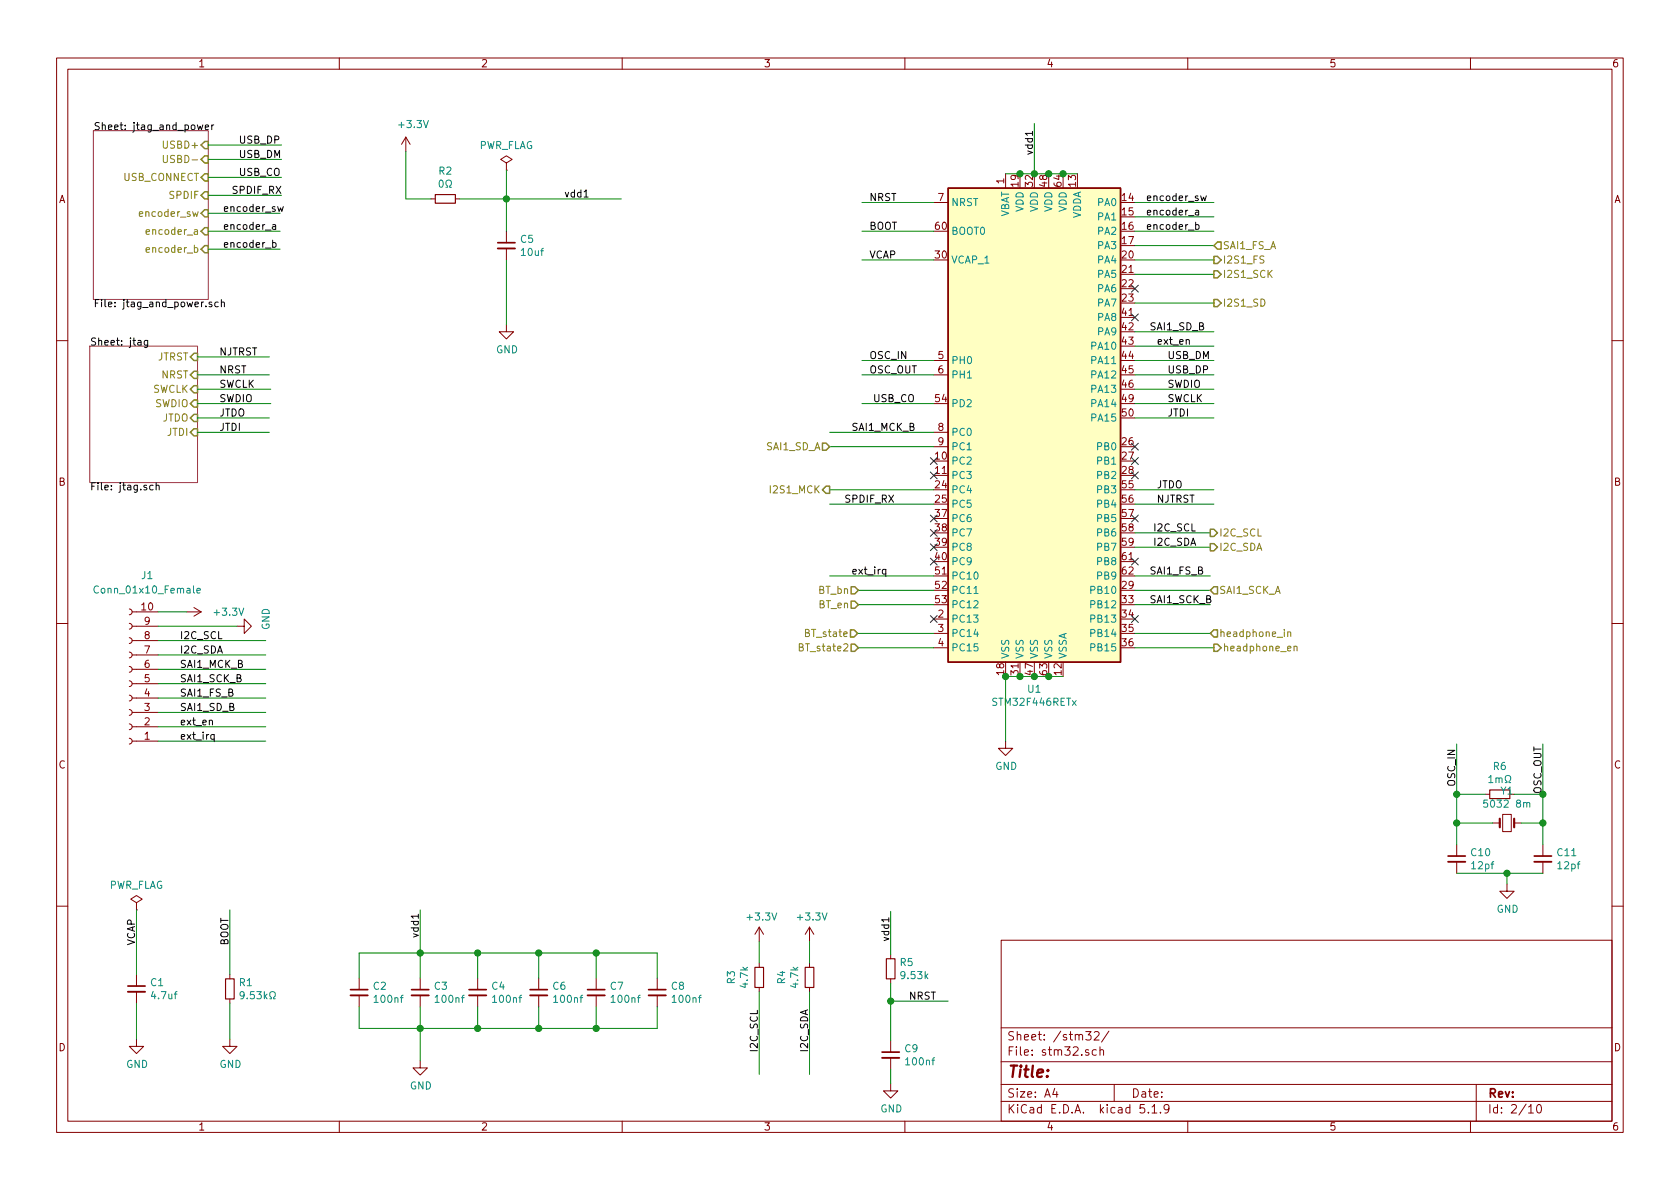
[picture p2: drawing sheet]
<svg xmlns="http://www.w3.org/2000/svg" width="297mm" height="210mm" viewBox="0 0 297 210" stroke-linecap="round" stroke-linejoin="round" font-family="sans-serif">
<g fill="none" stroke="#840000" stroke-width=".18">
<path d="M10 10.3h277v189.9h-277zM12 12.2h273v186.1h-273zM60 10.3v1.9M110 10.3v1.9M160 10.3v1.9M210 10.3v1.9M260 10.3v1.9M71.8 24.3l-.8 1.2M71.8 24.3v2.5M71.8 24.3l.7 1.2M76.2 35.2h.8M80.5 35.2h.8"/>
<path d="M89.5 28.8l1.1-.6-1.1-.6-1 .6 1 .6v1.3M89.5 30.1h.1M165.1 35.8h2.5M177.8 30.7v2.6M89.5 57.4v1.3h1.3l-1.3 1.2-1.2-1.2h1.2M89.5 40.9v2M89.5 43.9v2.1M10 60.2h2M165.1 76.4h2.5M165.1 79h2.5M165.1 63.7h2.5M165.1 66.3h2.5"/>
<path d="M285 60.2h2M10 110.3h2M22.9 107.7l.3 .1 .2 .3-.2 .4-.3 .2M22.9 110.2l.3 .2 .2 .2-.2 .5-.3 .1M22.9 112.8l.3 .1 .2 .3-.2 .4-.3 .2M22.9 115.3l.3 .1 .2 .3-.2 .4-.3 .2M22.9 117.9l.3 .1 .2 .3-.2 .4-.3 .2M23.4 108.2h4.5M23.4 110.7h4.5M23.4 113.3h4.5M23.4 115.8h4.5M23.4 118.4h4.5"/>
<path d="M33 108.2h2.6M34.3 107.4l1.3 .8M35.6 108.2l-1.3 .8M41.9 110.7h1.3v-1.2l1.2 1.2-1.2 1.3v-1.3M165.1 109.5h2.5M165.1 112h2.5M165.1 114.5h2.5M285 110.3h2M22.9 120.4l.3 .1 .2 .3-.2 .4-.3 .2M22.9 122.9l.3 .2 .2 .2-.2 .5-.3 .1M22.9 125.5l.3 .1 .2 .3-.2 .4-.3 .2M22.9 128l.3 .1 .2 .3-.2 .4-.3 .2"/>
<path d="M22.9 130.6l.3 .1 .2 .3-.2 .4-.3 .2M23.4 120.9h4.5M23.4 123.4h4.5M23.4 126h4.5M23.4 128.5h4.5M23.4 131.1h4.5M177.8 131.1v1.2h1.3l-1.3 1.3-1.3-1.3h1.3M24.1 159.6l1-.6-1-.6-1 .6 1 .6v1.3M257.6 149.3v2.1M257.6 152.4v2M262.6 140.5h.8M263.9 145.5h1.3"/>
<path d="M265.7 144h1.5v3.1h-1.5zM266.4 156.3v1.3h1.3l-1.3 1.3-1.2-1.3h1.2M267.7 145.5h1.3M272.8 149.3v2.1M272.8 152.4v2M10 160.2h2M24.1 160.9h.1M24.1 172.3v2.1M24.1 175.4v2M40.6 172.3v.8M40.6 176.7v.7M63.5 173v2"/>
<path d="M63.5 176v2M74.3 173v2M74.3 176v2M84.5 173v2M84.5 176v2M95.2 173v2M95.2 176v2M105.4 173v2M105.4 176v2M116.2 173v2M116.2 176v2M134.2 164v2.5"/>
<path d="M134.2 170.3v.8M134.2 174.6v.8M134.2 164l-.7 1.2M134.2 164l.8 1.2M143.1 164v2.5M143.1 170.3v.8M143.1 174.6v.8M143.1 164l-.7 1.2M143.1 164l.8 1.2M157.5 168.8v.7M157.5 173.1v.8M177 166.3h108v32h-108z"/>
<path d="M285 160.2h2M24.1 183.8v1.2h1.3l-1.3 1.3-1.2-1.3h1.2M40.6 183.8v1.2h1.3l-1.3 1.3-1.2-1.3h1.2M60 198.3v1.9M74.3 187.6v1.2h1.3l-1.3 1.3-1.3-1.3h1.3M110 198.3v1.9M157.5 191.6v1.3h1.2l-1.2 1.3-1.3-1.3h1.3M157.5 184v2M157.5 187.1v2M160 198.3v1.9M177 194.8h108M177 191.8h108"/>
<path d="M177 187.8h108M177 181.8h108M186.5 192.5l-.4 1h1M186.8 193v1M192 182.4h.9l-.5 .6 .4 .1v.7l-.2 .1-.6-.1M193.5 182.6l.2-.2h.4l.2 .4-.9 1.1h.9M193.8 185.7l-.4-.1-.3 .3 .1 .6 .2 .1 .4-.1M194.5 185.7l.2-.1 .3 .1 .1 .9M194.5 185.1v1.5M196.1 182.3l-1.3 2M197 191.8v3M202.3 195.3h-.7l-.1 .7 .3-.1 .5 .1 .1 .2-.1 .5-.2 .1-.6-.1"/>
<path d="M203 196.7v.1M203.7 195.8l.4-.5v1.5M203.7 196.8h.8M205.2 196.7v.1M206.7 196l-.1 .2a.48 .48 0 0 1-.7-.1v-.6a.48 .48 0 0 1 .7-.1v.1a1.19 1.19 0 0 1-.2 1.2l-.4 .1M210 198.3v1.9M260 198.3v1.9M261 191.8v6.5M270.3 195.8l.4-.5v1.5M270.3 196.8h.8M271.8 195.5l.4-.2a.94 .94 0 0 1 0 1.5 .79 .79 0 0 1-.4-1.3z"/>
</g>
<path d="M16.5 23.1h20.3v29.9h-20.3zM15.9 61.2h19v24.1h-19z" fill="none" stroke="#840084" stroke-width=".18"/>
<g fill="none" stroke="#000" stroke-width=".18">
<path d="M34.9 22.1l.2 .8 .3-.6 .2 .6 .3-.8M36.3 22.5l.6-.1-.1-.3h-.3l-.2 .2v.6h.5M37.4 22.1v.8M37.8 22.1l-.4 .2M48.2 39.8h.5v.8M49.1 36.5l.3 .9 .2-.6 .2 .6 .3-.9M103.3 34.8h.7M182.5 23.2v.7M211.4 39.8l.4-.1 .2 .2-.1 .6h-.5M211.4 37.2h.5v.8M211.9 37.5h-.4l-.2 .2 .1 .3h.5M212.3 34.6l.2 .9 .3-.6 .2 .6 .3-.9"/>
<path d="M37.4 53.5l-.3-.1-.1 .2v.2l.4 .1v.3h-.4M38.6 53.5l-.4-.1-.2 .2 .1 .6h.5M39.1 53.5l.2-.1 .3 .1 .1 .7M39.1 53v1.2M48.2 42.9h.4l.2 .2-.1 .6h-.5M48.7 40l-.4 .1-.2 .2 .1 .2h.5M24.4 60.2h.5v.8M24.9 60.5h-.4l-.2 .2 .1 .3h.5M26.1 60.2v1l-.2 .3-.3-.1M26.1 60.2h-.4l-.2 .2 .1 .6h.5M209.7 60.2l.2-.2 .3 .1 .1 .8M27.1 85.8h-.4l-.2 .2 .1 .6h.5"/>
<path d="M27.6 85.9l.2-.1h.3v.8M27.6 85.4v1.2M156.6 100.7h-.4l-.2 .2 .1 .6h.5M156.6 100.7v1.2M37 127.5l.2-.2 .3 .1 .1 .8M37.9 129.9h-.4l-.2 .2 .1 .6h.5M37.9 129.9v1.3M74 161.7v.7M157.1 162.3v.7"/>
</g>
<g fill="none" stroke="#848400" stroke-width=".25">
<path d="M35.6 25.6l.6-.6h.6v1.3h-.6zM35.6 28.2l.6-.6h.6v1.2h-.6zM35.6 31.4l.6-.7h.6v1.3h-.6zM36.2 33.9h.6v1.3h-.6l-.6-.7zM36.2 37.1h.6v1.2h-.6l-.6-.6zM35.6 40.9l.6-.6h.6v1.2h-.6zM35.6 44.1l.6-.7h.6v1.3h-.6zM214.6 45.3h.7l.6 .7-.6 .6h-.7zM214.6 53h.7l.6 .6-.6 .6h-.7zM214.6 47.9h.7l.6 .6-.6 .6h-.7zM215.3 42.8h.6v1.3h-.6l-.7-.7zM33.7 63.1l.6-.6h.6v1.2h-.6z"/>
<path d="M33.7 66.3l.6-.6h.6v1.2h-.6zM33.7 68.8l.6-.6h.6v1.3h-.6zM33.7 71.4l.6-.7h.6v1.3h-.6zM33.7 73.9l.6-.6h.6v1.2h-.6zM33.7 76.4l.6-.6h.6v1.3h-.6zM145.4 78.4h.6l.7 .6-.7 .6h-.6zM146 86h.7v1.2h-.7l-.6-.6zM214 96.1h.6l.7 .7-.7 .6h-.6zM214 93.6h.6l.7 .6-.7 .7h-.6zM150.4 111.4h.6l.6 .6-.6 .6h-.6zM150.5 113.9h.6l.7 .6-.7 .7h-.6zM150.5 103.8h.6l.7 .6-.7 .6h-.6z"/>
<path d="M150.5 106.3h.6l.7 .6-.7 .7h-.6zM214.6 113.9h.7l.6 .6-.6 .7h-.7zM214.6 103.8h.7v1.2h-.7l-.6-.6zM214.6 111.4h.7v1.2h-.7l-.6-.6z"/>
</g>
<path d="M28.9 27.5v1l.2 .2h.3l.2-.2v-1M25.8 41l.6-.1v-.2l-.4-.1-.2 .2 .1 .6h.5M227.7 111.9l.2-.2 .3 .1v.8M227.7 111.7v.9M228.8 114.4l.2-.1h.3v.8M228.8 114.3v.8" fill="none" stroke="#848400" stroke-width=".18"/>
<path d="M88 43.9h3.1M256 152.4h3.1M271.3 152.4h3M22.6 175.4h3.1M62 176h3M72.8 176h3M82.9 176h3.1M93.7 176h3.1M103.9 176h3M114.7 176h3M156 187.1h3" fill="none" stroke="#840000" stroke-width=".33"/>
<path d="M88 42.9h3.1M256 151.4h3.1M271.3 151.4h3M22.6 174.4h3.1M62 175h3M72.8 175h3M82.9 175h3.1M93.7 175h3.1M103.9 175h3M114.7 175h3M156 186h3" fill="none" stroke="#840000" stroke-width=".3"/>
<path d="M77 34.4h3.5v1.5h-3.5zM263.4 139.7h3.6v1.5h-3.6zM39.9 173.1h1.5v3.6h-1.5zM133.5 171.1h1.5v3.5h-1.5zM142.4 171.1h1.5v3.5h-1.5zM156.7 169.5h1.5v3.6h-1.5z" fill="none" stroke="#840000" stroke-width=".2"/>
<path d="M77.7 32l.3-.2a.69 .69 0 0 1 .4 .7 .69 .69 0 0 1-.4 .6l-.3-.1-.1-.4zM78.8 33.1h.3v-.2a.55 .55 0 0 1-.2-.8 .55 .55 0 0 1 .9-.1v.2a.53 .53 0 0 1-.3 .7v.2h.3M17.4 103.7a.6 .6 0 0 0-.8 .5 .6 .6 0 0 0 .6 .7l.2-.2M34.8 104.4l.6-.1v-.2l-.4-.1-.2 .2 .1 .6h.5M172.2 104.9h.7M263.2 137.5l.4-.4v1.3M263.2 138.4h.8M266.1 138.4h.3v-.2a.54 .54 0 0 1-.2-.8 .54 .54 0 0 1 .7-.2 .59 .59 0 0 1-.1 1v.2h.3M263 141.5h-.6l-.1 .6 .2-.1 .5 .1v.5l-.2 .1-.5-.1M270 142.1l.1-.2 .3 .1 .1 .7M43.2 175.9l-.3 .2h-.2l-.3-.2 .1-.4 .2-.1h.2l.3 .2a.97 .97 0 0 1-.3 1h-.3M47.7 176.6h.3v-.2a.54 .54 0 0 1-.3-.7 .54 .54 0 0 1 .8-.3 .59 .59 0 0 1-.1 1v.2h.3" fill="none" stroke="#008484" stroke-width=".18"/>
<path d="M265.2 144.8v1.5M267.7 144.8v1.5" fill="none" stroke="#840000" stroke-width=".38"/>
<path d="M167.6 33.3h30.5v83.8h-30.5z" fill="#ffffc2" stroke="#ffffc2" stroke-width=".18"/>
<path d="M167.6 33.3h30.5v83.8h-30.5z" fill="none" stroke="#840000" stroke-width=".25"/>
<g fill="none" stroke="#008400" stroke-width=".18">
<path d="M36.8 34.5h13M36.8 25.6h13M36.8 28.2h13M36.8 31.4h13M36.8 37.7h12.7M71.8 26.8v8.4h4.4M81.3 35.2h28.6M89.5 30.1v10.8M152.4 35.8h12.7M177.8 30.7h12.7M182.9 21.8v8.9M200.7 35.8h13.9"/>
<path d="M200.7 38.3h13.9M36.8 40.9h12.7M36.8 44.1h12.7M89.5 46v11.4M152.4 40.9h12.7M152.4 46h12.7M200.7 40.9h13.9M200.7 46h13.9M200.7 43.4h13.9M200.7 48.5h13.9M200.7 53.6h13.9M200.7 58.7h13.9"/>
<path d="M34.9 68.8h13M34.9 71.4h13M34.9 76.4h12.7M34.9 73.9h12.7M34.9 63.1h12.7M34.9 66.3h12.7M146.7 76.4h18.4M146.7 79h18.4M152.4 71.4h12.7M152.4 66.3h12.7M152.4 63.7h12.7M200.7 68.8h13.9"/>
<path d="M200.7 71.4h13.9M200.7 73.9h13.9M200.7 66.3h13.9M200.7 61.2h13.9M200.7 63.7h13.9M146.7 86.6h18.4M146.7 89.1h18.4M200.7 86.6h13.9M200.7 89.1h13.9M200.7 94.2h13.3M200.7 96.8h13.3M27.9 108.2h5.1"/>
<path d="M27.9 113.3h19.1M27.9 110.7h14M27.9 115.8h19.1M27.9 118.4h19.1M146.7 101.8h18.4M151.6 112h13.5M151.8 114.5h13.3M151.8 106.9h13.3M151.8 104.4h13.3M188 119.6h-10.2v11.5M200.7 114.5h13.9M200.7 112h13.3"/>
<path d="M200.7 101.8h13.3M200.7 106.9h13.3M200.7 104.4h13.3M27.9 126h19.1M27.9 120.9h19.1M27.9 123.4h19.1M27.9 128.5h19.1M27.9 131.1h19.1M257.6 131.6v17.7M272.8 131.6v17.7M257.6 140.5h5M257.6 154.4h15.2"/>
<path d="M257.6 145.5h6.3M266.4 154.4v1.9M267.7 140.5h5.1M269 145.5h3.8M24.1 160.9v11.4M24.1 177.4v6.4M40.6 160.9v11.4M40.6 177.4v6.4M63.5 173v-4.5h52.7v4.5M63.5 178v3.9h52.7v-3.9M74.3 160.9v12.1M74.3 178v9.6"/>
<path d="M84.5 168.5v4.5M84.5 178v3.9M95.2 168.5v4.5M95.2 178v3.9M105.4 168.5v4.5M105.4 178v3.9M134.2 166.5v3.8M134.2 175.4v14.6M143.1 166.5v3.8M143.1 175.4v14.6M157.5 177h10.1M157.5 161.2v7.6"/>
<path d="M157.5 173.9v10.1M157.5 189.1v2.5"/>
</g>
<g fill="#008400" stroke="#008400" stroke-width=".25">
<circle cx="180.3" cy="30.7" r=".51"/>
<circle cx="185.4" cy="30.7" r=".51"/>
<circle cx="182.9" cy="119.6" r=".51"/>
<circle cx="180.3" cy="119.6" r=".51"/>
<circle cx="74.3" cy="181.9" r=".51"/>
<circle cx="182.9" cy="30.7" r=".51"/>
<circle cx="89.5" cy="35.2" r=".51"/>
<circle cx="185.4" cy="119.6" r=".51"/>
<circle cx="84.5" cy="168.5" r=".51"/>
<circle cx="84.5" cy="181.9" r=".51"/>
<circle cx="95.3" cy="181.9" r=".51"/>
<circle cx="257.6" cy="140.5" r=".51"/>
<circle cx="177.8" cy="119.6" r=".51"/>
<circle cx="105.4" cy="168.5" r=".51"/>
<circle cx="257.6" cy="145.5" r=".51"/>
<circle cx="272.8" cy="145.5" r=".51"/>
<circle cx="105.4" cy="181.9" r=".51"/>
<circle cx="266.4" cy="154.4" r=".51"/>
<circle cx="188" cy="30.7" r=".51"/>
<circle cx="157.5" cy="177" r=".51"/>
<circle cx="74.3" cy="168.5" r=".51"/>
<circle cx="95.3" cy="168.5" r=".51"/>
</g>
<g fill="none" stroke="#000084" stroke-width=".18">
<path d="M200.1 50.4l1.2 1.3M200.1 55.5l1.2 1.2M201.3 55.5l-1.2 1.2M201.3 50.4l-1.2 1.3M200.1 78.4l1.2 1.2M201.3 78.4l-1.2 1.2M164.5 93.6l1.2 1.2M164.5 80.9l1.2 1.2M164.5 91.1l1.2 1.2M164.5 96.2l1.2 1.2M164.5 98.7l1.2 1.2M164.5 83.5l1.2 1.2"/>
<path d="M165.7 93.6l-1.2 1.2M165.7 80.9l-1.2 1.2M165.7 91.1l-1.2 1.2M165.7 96.2l-1.2 1.2M165.7 98.7l-1.2 1.2M165.7 83.5l-1.2 1.2M200.1 98.7l1.2 1.2M200.1 91.1l1.2 1.2M200.1 83.5l1.2 1.2M200.1 80.9l1.2 1.2M201.3 98.7l-1.2 1.2M201.3 91.1l-1.2 1.2"/>
<path d="M201.3 83.5l-1.2 1.2M201.3 80.9l-1.2 1.2M164.5 108.9l1.2 1.2M165.7 108.9l-1.2 1.2M200.1 108.9l1.2 1.2M201.3 108.9l-1.2 1.2"/>
</g>
<text font-size="2.8" fill="#840000" x="178" y="190.5">Title:</text>
<g font-size="2.1" fill="#840000">
<text x="178" y="184">Sheet: /stm32/</text>
<text x="178" y="186.7">File: stm32.sch</text>
<text x="178" y="196.9">KiCad E.D.A. kicad 5.1.9</text>
<text x="178" y="194.1">Size: A4</text>
<text x="200" y="194.1">Date:</text>
<text x="263" y="194.1">Rev:</text>
<text x="263" y="196.9">Id: 2/10</text>
</g>
<g font-size="1.8" fill="#840000">
<text x="35" y="11.9">1</text>
<text x="85" y="11.9">2</text>
<text x="135" y="11.9">3</text>
<text x="185" y="11.9">4</text>
<text x="235" y="11.9">5</text>
<text x="285" y="11.9">6</text>
<text x="10.4" y="35.9">A</text>
<text x="165.9" y="35.6">7</text>
<text x="177.5" y="32.5" transform="rotate(-90 177.5 32.5)">1</text>
<text x="180.1" y="33" transform="rotate(-90 180.1 33)">19</text>
<text x="182.6" y="33" transform="rotate(-90 182.6 33)">32</text>
<text x="185.2" y="33" transform="rotate(-90 185.2 33)">48</text>
<text x="187.7" y="33" transform="rotate(-90 187.7 33)">64</text>
<text x="190.2" y="33" transform="rotate(-90 190.2 33)">13</text>
<text x="198.4" y="35.6">14</text>
<text x="285.4" y="35.9">A</text>
<text x="165.4" y="40.6">60</text>
<text x="198.4" y="38.1">15</text>
<text x="198.4" y="40.6">16</text>
<text x="165.4" y="45.7">30</text>
<text x="198.4" y="43.2">17</text>
<text x="198.4" y="45.7">20</text>
<text x="198.4" y="48.3">21</text>
<text x="198.4" y="50.8">22</text>
<text x="198.4" y="53.3">23</text>
<text x="198.4" y="55.9">41</text>
<text x="198.4" y="58.4">42</text>
<text x="165.9" y="63.5">5</text>
<text x="198.4" y="61">43</text>
<text x="198.4" y="63.5">44</text>
<text x="165.4" y="71.1">54</text>
<text x="165.9" y="66">6</text>
<text x="198.4" y="66">45</text>
<text x="198.4" y="68.6">46</text>
<text x="198.4" y="71.1">49</text>
<text x="165.9" y="76.2">8</text>
<text x="198.4" y="73.7">50</text>
<text x="165.4" y="81.3">10</text>
<text x="165.4" y="83.8">11</text>
<text x="165.9" y="78.7">9</text>
<text x="198.4" y="78.7">26</text>
<text x="198.4" y="81.3">27</text>
<text x="198.4" y="83.8">28</text>
<text x="10.4" y="85.9">B</text>
<text x="165.4" y="86.4">24</text>
<text x="165.4" y="88.9">25</text>
<text x="198.4" y="86.4">55</text>
<text x="198.4" y="88.9">56</text>
<text x="285.4" y="85.9">B</text>
<text x="165.4" y="91.4">37</text>
<text x="165.4" y="94">38</text>
<text x="198.4" y="91.4">57</text>
<text x="198.4" y="94">58</text>
<text x="165.4" y="101.6">51</text>
<text x="165.4" y="96.5">39</text>
<text x="165.4" y="99.1">40</text>
<text x="198.4" y="96.5">59</text>
<text x="198.4" y="99.1">61</text>
<text x="198.4" y="101.6">62</text>
<text x="25.1" y="107.9">10</text>
<text x="165.4" y="104.1">52</text>
<text x="165.4" y="106.7">53</text>
<text x="198.4" y="104.1">29</text>
<text x="198.4" y="106.7">33</text>
<text x="25.6" y="113">8</text>
<text x="25.6" y="110.5">9</text>
<text x="165.9" y="109.2">2</text>
<text x="165.9" y="111.8">3</text>
<text x="198.4" y="109.2">34</text>
<text x="198.4" y="111.8">35</text>
<text x="25.6" y="118.1">6</text>
<text x="25.6" y="115.6">7</text>
<text x="165.9" y="114.3">4</text>
<text x="177.5" y="119.3" transform="rotate(-90 177.5 119.3)">18</text>
<text x="180.1" y="119.3" transform="rotate(-90 180.1 119.3)">31</text>
<text x="182.6" y="119.3" transform="rotate(-90 182.6 119.3)">47</text>
<text x="185.2" y="119.3" transform="rotate(-90 185.2 119.3)">63</text>
<text x="187.7" y="119.3" transform="rotate(-90 187.7 119.3)">12</text>
<text x="198.4" y="114.3">36</text>
<text x="25.6" y="125.7">3</text>
<text x="25.6" y="123.2">4</text>
<text x="25.6" y="120.6">5</text>
<text x="25.6" y="130.8">1</text>
<text x="25.6" y="128.3">2</text>
<text x="10.4" y="135.9">C</text>
<text x="285.4" y="135.9">C</text>
<text x="10.4" y="185.9">D</text>
<text x="285.4" y="185.9">D</text>
<text x="35" y="199.9">1</text>
<text x="85" y="199.9">2</text>
<text x="135" y="199.9">3</text>
<text x="185" y="199.9">4</text>
<text x="235" y="199.9">5</text>
<text x="285" y="199.9">6</text>
</g>
<g font-size="1.8">
<text x="16.5" y="23">Sheet: jtag_and_power</text>
<text x="42.2" y="27.9">USB_DM</text>
<text x="42.2" y="25.4">USB_DP</text>
<text x="182.6" y="27.6" transform="rotate(-90 182.6 27.6)">vdd1</text>
<text x="40.9" y="34.3">SPDIF_RX</text>
<text x="42.2" y="31.1">USB_CO</text>
<text x="99.7" y="34.9">vdd1</text>
<text x="153.7" y="35.6">NRST</text>
<text x="202.6" y="35.6">encoder_sw</text>
<text x="39.4" y="40.6">encoder_a</text>
<text x="39.4" y="37.5">encoder_sw</text>
<text x="153.7" y="40.6">BOOT</text>
<text x="202.6" y="40.6">encoder_b</text>
<text x="202.6" y="38.1">encoder_a</text>
<text x="39.4" y="43.8">encoder_b</text>
<text x="153.7" y="45.7">VCAP</text>
<text x="16.5" y="54.3">File: jtag_and_power.sch</text>
<text x="203.2" y="58.4">SAI1_SD_B</text>
<text x="15.9" y="61.1">Sheet: jtag</text>
<text x="38.7" y="62.9">NJTRST</text>
<text x="153.7" y="63.5">OSC_IN</text>
<text x="204.5" y="61">ext_en</text>
<text x="206.4" y="63.5">USB_DM</text>
<text x="38.7" y="68.6">SWCLK</text>
<text x="38.7" y="71.1">SWDIO</text>
<text x="38.7" y="66">NRST</text>
<text x="153.7" y="66">OSC_OUT</text>
<text x="154.3" y="71.1">USB_CO</text>
<text x="206.4" y="68.6">SWDIO</text>
<text x="206.4" y="71.1">SWCLK</text>
<text x="206.4" y="66">USB_DP</text>
<text x="38.7" y="76.2">JTDI</text>
<text x="38.7" y="73.7">JTDO</text>
<text x="150.5" y="76.2">SAI1_MCK_B</text>
<text x="206.4" y="73.7">JTDI</text>
<text x="15.9" y="86.7">File: jtag.sch</text>
<text x="149.2" y="88.9">SPDIF_RX</text>
<text x="204.5" y="88.9">NJTRST</text>
<text x="204.5" y="86.4">JTDO</text>
<text x="203.8" y="94">I2C_SCL</text>
<text x="150.5" y="101.6">ext_irq</text>
<text x="203.2" y="101.6">SAI1_FS_B</text>
<text x="203.8" y="96.5">I2C_SDA</text>
<text x="203.2" y="106.7">SAI1_SCK_B</text>
<text x="31.7" y="113">I2C_SCL</text>
<text x="31.7" y="118.1">SAI1_MCK_B</text>
<text x="31.7" y="115.6">I2C_SDA</text>
<text x="31.7" y="120.6">SAI1_SCK_B</text>
<text x="31.7" y="123.2">SAI1_FS_B</text>
<text x="31.7" y="125.7">SAI1_SD_B</text>
<text x="31.7" y="128.3">ext_en</text>
<text x="31.7" y="130.8">ext_irq</text>
<text x="257.3" y="139.2" transform="rotate(-90 257.3 139.2)">OSC_IN</text>
<text x="23.9" y="167.3" transform="rotate(-90 23.9 167.3)">VCAP</text>
<text x="40.4" y="167.3" transform="rotate(-90 40.4 167.3)">BOOT</text>
<text x="74" y="166" transform="rotate(-90 74 166)">vdd1</text>
<text x="157.2" y="166.6" transform="rotate(-90 157.2 166.6)">vdd1</text>
<text x="160.7" y="176.8">NRST</text>
<text x="134" y="186.2" transform="rotate(-90 134 186.2)">I2C_SCL</text>
<text x="142.9" y="186.2" transform="rotate(-90 142.9 186.2)">I2C_SDA</text>
</g>
<g font-size="1.8" fill="#008484">
<text x="70.7" y="22.7">+3.3V</text>
<text x="84.6" y="26.4">PWR_FLAG</text>
<text x="77.6" y="30.9">R2</text>
<text x="168.1" y="41.5">BOOT0</text>
<text x="168.1" y="36.4">NRST</text>
<text x="178.4" y="38.6" transform="rotate(-90 178.4 38.6)">VBAT</text>
<text x="181" y="37.5" transform="rotate(-90 181 37.5)">VDD</text>
<text x="183.5" y="37.5" transform="rotate(-90 183.5 37.5)">VDD</text>
<text x="186.1" y="37.5" transform="rotate(-90 186.1 37.5)">VDD</text>
<text x="188.6" y="37.5" transform="rotate(-90 188.6 37.5)">VDD</text>
<text x="191.1" y="38.8" transform="rotate(-90 191.1 38.8)">VDDA</text>
<text x="194.2" y="36.4">PA0</text>
<text x="194.2" y="39">PA1</text>
<text x="194.2" y="41.5">PA2</text>
<text x="92.1" y="42.9">C5</text>
<text x="92.3" y="45.3">10uf</text>
<text x="168.1" y="46.6">VCAP_1</text>
<text x="194.2" y="44.1">PA3</text>
<text x="194.2" y="46.6">PA4</text>
<text x="194.2" y="49.1">PA5</text>
<text x="194.2" y="51.7">PA6</text>
<text x="194.2" y="54.2">PA7</text>
<text x="194.2" y="56.8">PA8</text>
<text x="194.2" y="59.3">PA9</text>
<text x="87.7" y="62.5">GND</text>
<text x="168.1" y="64.4">PH0</text>
<text x="193.2" y="61.8">PA10</text>
<text x="193.2" y="64.4">PA11</text>
<text x="168.1" y="66.9">PH1</text>
<text x="193.2" y="66.9">PA12</text>
<text x="193.2" y="69.5">PA13</text>
<text x="168.1" y="77.1">PC0</text>
<text x="168.1" y="72">PD2</text>
<text x="193.2" y="72">PA14</text>
<text x="193.2" y="74.5">PA15</text>
<text x="168.1" y="79.6">PC1</text>
<text x="168.1" y="82.2">PC2</text>
<text x="194.2" y="79.6">PB0</text>
<text x="194.2" y="82.2">PB1</text>
<text x="168.1" y="84.7">PC3</text>
<text x="168.1" y="87.2">PC4</text>
<text x="168.1" y="89.8">PC5</text>
<text x="194.2" y="84.7">PB2</text>
<text x="194.2" y="87.2">PB3</text>
<text x="194.2" y="89.8">PB4</text>
<text x="168.1" y="92.3">PC6</text>
<text x="168.1" y="94.9">PC7</text>
<text x="194.2" y="92.3">PB5</text>
<text x="194.2" y="94.9">PB6</text>
<text x="168.1" y="97.4">PC8</text>
<text x="168.1" y="99.9">PC9</text>
<text x="194.2" y="97.4">PB7</text>
<text x="194.2" y="99.9">PB8</text>
<text x="17.3" y="104.9">Conn_01x10_Female</text>
<text x="25.1" y="102.4">J1</text>
<text x="168.1" y="102.5">PC10</text>
<text x="168.1" y="105">PC11</text>
<text x="168.1" y="107.6">PC12</text>
<text x="193.2" y="105">PB10</text>
<text x="193.2" y="107.6">PB12</text>
<text x="194.2" y="102.5">PB9</text>
<text x="38" y="108.9">+3.3V</text>
<text x="47.7" y="111.4" transform="rotate(-90 47.7 111.4)">GND</text>
<text x="168.1" y="110.1">PC13</text>
<text x="168.1" y="112.6">PC14</text>
<text x="193.2" y="110.1">PB13</text>
<text x="193.2" y="112.6">PB14</text>
<text x="168.1" y="115.2">PC15</text>
<text x="178.4" y="116.6" transform="rotate(-90 178.4 116.6)">VSS</text>
<text x="181" y="116.6" transform="rotate(-90 181 116.6)">VSS</text>
<text x="183.5" y="116.6" transform="rotate(-90 183.5 116.6)">VSS</text>
<text x="186.1" y="116.6" transform="rotate(-90 186.1 116.6)">VSS</text>
<text x="188.6" y="116.6" transform="rotate(-90 188.6 116.6)">VSSA</text>
<text x="193.2" y="115.2">PB15</text>
<text x="175.8" y="124.8">STM32F446RETx</text>
<text x="181.8" y="122.5">U1</text>
<text x="176" y="136.1">GND</text>
<text x="264.1" y="136.2">R6</text>
<text x="263" y="142.8">5032 8m</text>
<text x="263.9" y="138.5">1m</text>
<text x="265.4" y="140.5">Y1</text>
<text x="260.2" y="151.4">C10</text>
<text x="260.3" y="153.7">12pf</text>
<text x="275.4" y="151.4">C11</text>
<text x="275.5" y="153.7">12pf</text>
<text x="19.2" y="157.2">PWR_FLAG</text>
<text x="264.6" y="161.4">GND</text>
<text x="132.3" y="162.8">+3.3V</text>
<text x="141.2" y="162.8">+3.3V</text>
<text x="129.9" y="174" transform="rotate(-90 129.9 174)">R3</text>
<text x="138.8" y="174" transform="rotate(-90 138.8 174)">R4</text>
<text x="159.2" y="170.8">R5</text>
<text x="159.5" y="173.1">9.53k</text>
<text x="26.7" y="174.4">C1</text>
<text x="26.9" y="176.7">4.7uf</text>
<text x="42.3" y="174.4">R1</text>
<text x="43.4" y="176.7">9.53k</text>
<text x="66" y="175">C2</text>
<text x="66.3" y="177.3">100nf</text>
<text x="76.8" y="175">C3</text>
<text x="77.1" y="177.3">100nf</text>
<text x="87" y="175">C4</text>
<text x="87.3" y="177.3">100nf</text>
<text x="97.8" y="175">C6</text>
<text x="98.1" y="177.3">100nf</text>
<text x="107.9" y="175">C7</text>
<text x="108.3" y="177.3">100nf</text>
<text x="118.7" y="175">C8</text>
<text x="119" y="177.3">100nf</text>
<text x="132.3" y="174.6" transform="rotate(-90 132.3 174.6)">4.7k</text>
<text x="141.1" y="174.6" transform="rotate(-90 141.1 174.6)">4.7k</text>
<text x="22.3" y="188.8">GND</text>
<text x="38.8" y="188.8">GND</text>
<text x="160" y="186.1">C9</text>
<text x="160.3" y="188.4">100nf</text>
<text x="72.5" y="192.7">GND</text>
<text x="155.7" y="196.7">GND</text>
</g>
<g font-size="1.8" fill="#848400">
<text x="29.3" y="26.3">USBD+</text>
<text x="29.7" y="28.8">USBD-</text>
<text x="21.8" y="32">USB_CONNECT</text>
<text x="30.1" y="35.2">SPDIF</text>
<text x="25.1" y="38.3">encoder_sw</text>
<text x="26.5" y="41.5">encoder_a</text>
<text x="26.4" y="44.7">encoder_b</text>
<text x="216.2" y="44.1">SAI1_FS_A</text>
<text x="216.2" y="46.6">I2S1_FS</text>
<text x="216.2" y="49.1">I2S1_SCK</text>
<text x="216.2" y="54.2">I2S1_SD</text>
<text x="27.8" y="63.7">JTRST</text>
<text x="26.9" y="69.5">SWCLK</text>
<text x="28.6" y="66.9">NRST</text>
<text x="27.4" y="72">SWDIO</text>
<text x="28.7" y="74.5">JTDO</text>
<text x="29.6" y="77.1">JTDI</text>
<text x="135.5" y="79.6">SAI1_SD_A</text>
<text x="136.5" y="87.2">I2S1_MCK</text>
<text x="215.5" y="94.9">I2C_SCL</text>
<text x="215.5" y="97.4">I2C_SDA</text>
<text x="144.7" y="105">BT_bn</text>
<text x="144.8" y="107.6">BT_en</text>
<text x="215.5" y="105">SAI1_SCK_A</text>
<text x="142.6" y="112.6">BT_state</text>
<text x="215.5" y="112.6">headphone_in</text>
<text x="141.8" y="115.2">BT_state2</text>
<text x="216.2" y="115.2">headphone_en</text>
</g>
<text font-size="1.8" fill="#008400" x="272.5" y="140.5" transform="rotate(-90 272.5 140.5)">OSC_OUT</text>
</svg>
